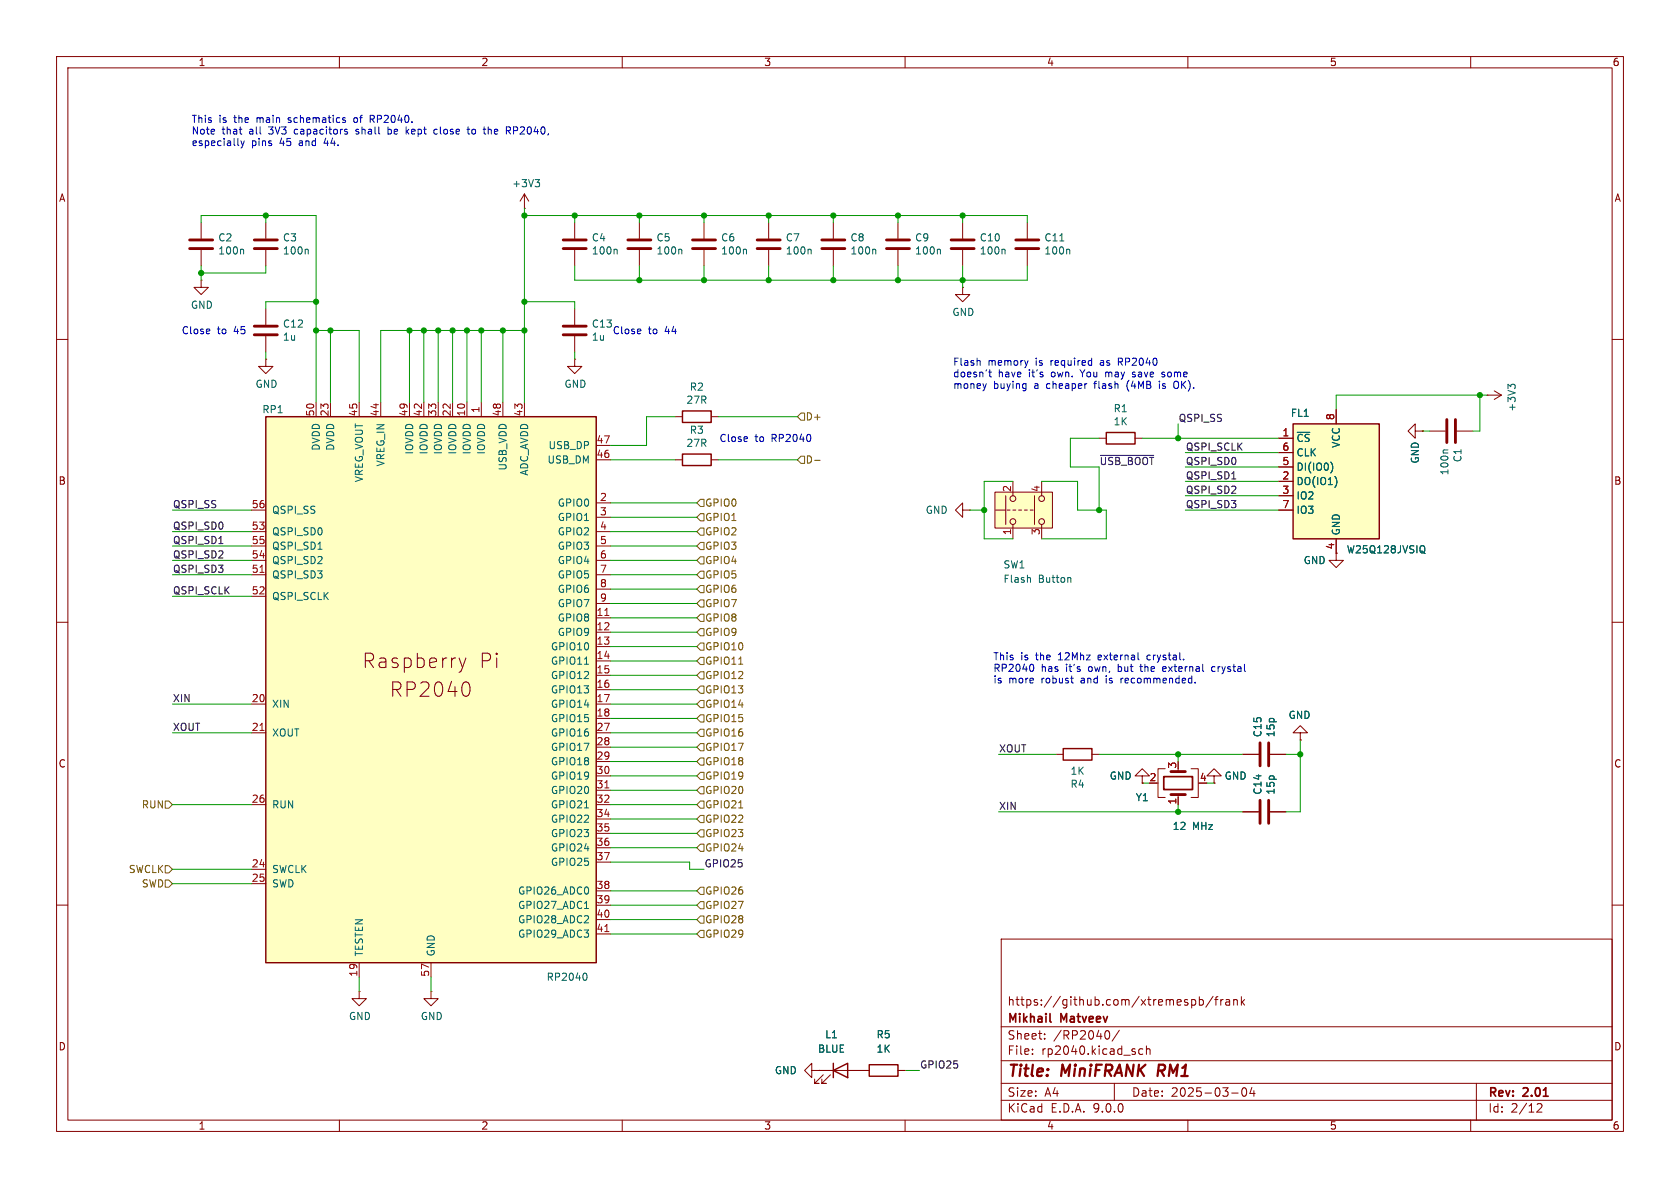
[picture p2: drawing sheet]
<svg xmlns="http://www.w3.org/2000/svg" width="297mm" height="210mm" viewBox="0 0 297 210" stroke-linecap="round" stroke-linejoin="round" font-family="sans-serif">
<g fill="none" stroke="#840000" stroke-width=".18">
<path d="M10 10h277v190h-277zM12 12h273v186h-273zM60 10v2M110 10v2M160 10v2M210 10v2M260 10v2M101.6 54.6v2.8M101.6 59.4v2.8M10 60h2M47 63.5v1.3h1.3l-1.3 1.2-1.3-1.2h1.3M47 63.5h.1"/>
<path d="M252.7 76.2h2.8M257.6 76.2h2.7M285 60h2M119.4 81.3h1.2M125.7 81.3h1.3M10 110h2M285 110h2M10 160h2M177 166h108v32h-108zM210.7 176.8l.4-.1 .3 .3v.4l-.2 .2h-.5M212 176.8l.5-.1 .2 .3v.4l-.1 .2h-.6M212 176.2v1.5"/>
<path d="M214.5 176.1l-1.3 2M214.7 176.7h.6M215.3 176.2l-.3 .2v1.3M215.8 176.7v1M216.2 176.7l-.2 .1-.2 .2M216.7 176.8h.6l.1 .9M217.4 177.1h-.5a.29 .29 0 0 0-.2 .3 .29 .29 0 0 0 .2 .3l.5-.1M218.1 176.8l.2-.1 .4 .1v.9M218.1 176.7v1M219.5 176.2v1.5M219.6 177.1l.4 .6M220 176.7l-.5 .6"/>
<path d="M285 160h2M60 198v2M110 198v2M160 198v2M177 194.5h108M177 191.5h108M177 187.5h108M177 181.5h108M182.5 186.3v.1M182.5 185.5v.1M184.7 183.6v.1M184.7 182.8v.1"/>
<path d="M195.7 182.2a.81 .81 0 0 1 .6 .6 .81 .81 0 0 1-.3 .8l-.3 .1M197 191.5v3M197.9 182.1l-1.3 2M202 185.5l-.4-.1-.3 .3v.4l.2 .2h.5M202.7 185.5l.2-.1 .3 .1 .1 .9M202.7 184.9v1.5M210 198v2M217.7 193.2h1.2M219.7 192.4l.2-.1a.81 .81 0 0 1 .6 .6 .81 .81 0 0 1-.3 .8l-.2 .1a.81 .81 0 0 1-.3-1.4zM221.3 192.2l-.3 1.1h.9M221.7 192.8v1M260 198v2"/>
<path d="M261 191.5v6.5M271.7 195.2l.6-.1 .2 .1 .1 .3-.9 1.1h.9"/>
</g>
<path d="M204.9 188.2l-.3 2" fill="none" stroke="#840000" stroke-width=".4"/>
<path d="M185.6 180.5l.2 .2" fill="none" stroke="#840000" stroke-width=".3"/>
<path d="M120.6 80.3h5.1v2h-5.1z" fill="none" stroke="#840000" stroke-width=".25"/>
<path d="M99.6 57.7h4M99.6 59.2h4M255.8 74.2v4M257.3 74.2v4" fill="none" stroke="#840000" stroke-width=".51"/>
<path d="M256 79.5h-.7l-.2 .2" fill="none" stroke="#006464" stroke-width=".18"/>
<path d="M228.6 74.9h15.2v20.4h-15.2z" fill="#ffffc2"/>
<path d="M120.6 72.6h5.1v2.1h-5.1zM228.6 74.9h15.2v20.4h-15.2z" fill="none" stroke="#840000" stroke-width=".25"/>
<path d="M119.4 73.7h1.2M125.7 73.7h1.3M226.1 77.5h2.5M236.2 72.4v2.5M250.2 76.2v-1.3l-1.3 1.3 1.3 1.3v-1.3h1.3M251.5 76.2h.1M226.1 80h2.5M226.1 82.6h2.5M226.1 85.1h2.5M226.1 87.6h2.5M226.1 90.2h2.5M236.2 95.3v2.5" fill="none" stroke="#840000" stroke-width=".18"/>
<path d="M235.3 81.7a1.49 1.49 0 0 1 0 1.9M236.3 84.8v.8M251.5 97.5l.4 .4M251.6 96.5h.1a.81 .81 0 0 1-.1 1.2" fill="none" stroke="#006464" stroke-width=".18"/>
<path d="M47 73.7h58.4v96.5h-58.4z" fill="#ffffc2"/>
<path d="M47 73.7h58.4v96.5h-58.4zM195.6 76.5h5.1v2h-5.1zM188 132.3h5v2.1h-5zM147.3 189.2l2.6-1.2v2.5zM147.3 188v2.5M153.7 188.2h5v2h-5z" fill="none" stroke="#840000" stroke-width=".25"/>
<g fill="none" stroke="#840000" stroke-width=".18">
<path d="M135.9 39.4v2.8M135.9 44.2v2.8M55.9 71.1v2.6M58.4 71.1v2.6M63.5 71.1v2.6M67.3 71.1v2.6M72.4 71.1v2.6M74.9 71.1v2.6M77.5 71.1v2.6M80 71.1v2.6M82.5 71.1v2.6M85.1 71.1v2.6"/>
<path d="M88.9 71.1v2.6M92.7 71.1v2.6M105.4 78.7h2.5M194.3 77.5h1.3M200.7 77.5h1.2M262.9 69.9h.1M262.9 69.9h2.5M264.2 69.1l1.2 .8M265.4 69.9l-1.2 .7M44.4 90.2h2.6M44.4 94h2.6M44.4 96.5h2.6"/>
<path d="M44.4 99.1h2.6M105.4 94h2.5M105.4 96.5h2.5M105.4 99.1h2.5M105.4 81.3h2.5M105.4 88.9h2.5M105.4 91.4h2.5M44.4 101.6h2.6M44.4 105.4h2.6M81.2 116.3l.6 1.7M81.8 118l-.3 .6M82.4 116.3l-.6 1.7"/>
<path d="M105.4 101.6h2.5M105.4 104.1h2.5M105.4 106.7h2.5M105.4 109.2h2.5M105.4 111.8h2.5M105.4 114.3h2.5M105.4 116.8h2.5M105.4 119.4h2.5M44.4 124.5h2.6M44.4 129.5h2.6M82.7 120.7a1.9 1.9 0 0 1 0 2.3M105.4 124.5h2.5"/>
<path d="M105.4 129.5h2.5M105.4 121.9h2.5M105.4 127h2.5M105.4 132.1h2.5M105.4 134.6h2.5M105.4 137.2h2.5M105.4 139.7h2.5M186.7 133.4h1.3M193 133.4h1.3M201.9 137.2h1.3l-1.3-1.3-1.2 1.3h1.2v1.2M201.9 138.4h.1M204.5 138.4h.2"/>
<path d="M206 135.9h-1.3v5.1h1.3M210.6 135.9h1.2v5.1h-1.2M214.6 137.2h1.3l-1.3-1.3-1.2 1.3h1.2v1.2M214.6 138.4h.1M44.4 142.2h2.6M44.4 153.7h2.6M44.4 156.2h2.6M105.4 142.2h2.5M105.4 144.8h2.5M105.4 147.3h2.5M105.4 149.9h2.5M105.4 152.4h2.5"/>
<path d="M105.4 157.5h2.5M208.3 140.5v1.7M63.5 175.3v1.2h1.3l-1.3 1.3-1.3-1.3h1.3M63.5 175.3h.1M63.5 170.2v2.5M76.2 175.3v1.2h1.3l-1.3 1.3-1.3-1.3h1.3M76.2 175.3h.1M76.2 170.2v2.5M105.4 160h2.5M105.4 162.6h2.5M105.4 165.1h2.5M143.5 189.2v-1.2l-1.3 1.2 1.3 1.3v-1.3h1.3"/>
<path d="M144.8 189.2h.1M144.8 189.2h8.9M145.5 190l-1.5 1.5h.8h-.8v-.7M146.8 190l-1.5 1.5h.7h-.7v-.7M158.7 189.2h1.3"/>
</g>
<path d="M143.2 44.1l.2 .1v.7M267.1 68.4l-.5-.5v.8M267.1 68.2l.2-.3h.3l.3 .3M56.2 97.1h.7M103.3 117.4h.8M103.3 142.8h.8M103.3 160.6h.8M103.5 172a.79 .79 0 0 1 0 1.3" fill="none" stroke="#006464" stroke-width=".18"/>
<path d="M46 101.2h.7M106.9 108.8h.7M46 129.1h.7M106.9 139.3h.7M106.9 164.7h.7" fill="none" stroke="#a90000" stroke-width=".18"/>
<path d="M133.9 42.4h4M133.9 43.9h4M207 136.4h2.5M207 140.5h2.5" fill="none" stroke="#840000" stroke-width=".51"/>
<path d="M205.7 137.3h5.1v2.3h-5.1z" fill="none" stroke="#840000" stroke-width=".3"/>
<path d="M175.9 87h10.2v6.3h-10.2z" fill="#ffffc2"/>
<g fill="none" stroke="#840000" stroke-width=".18">
<path d="M35.6 39.4v2.8M47 39.4v2.8M92.7 36.8h.1M92.7 34.3l-.8 1.3M92.7 34.3l.8 1.3M92.7 34.3v2.5M101.6 39.4v2.8M113 39.4v2.8M124.5 39.4v2.8M147.3 39.4v2.8M158.7 39.4v2.8M170.2 39.4v2.8"/>
<path d="M181.6 39.4v2.8M35.6 49.5v1.3h1.2l-1.2 1.3-1.3-1.3h1.3M35.6 49.5h.1M35.6 44.2v2.8M47 44.2v2.8M47 54.6v2.8M47 59.4v2.8M101.6 44.2v2.8M113 44.2v2.8M124.5 44.2v2.8M147.3 44.2v2.8M158.7 44.2v2.8"/>
<path d="M170.2 50.8v1.3h1.2l-1.2 1.2-1.3-1.2h1.3M170.2 50.8h.1M170.2 44.2v2.8M181.6 44.2v2.8M101.6 63.5v1.3h1.3l-1.3 1.2-1.3-1.2h1.3M101.6 63.5h.1M226.1 77.5h2.5M236.2 72.4v2.5M251.5 76.2h.1M170.2 90.2v-1.3l-1.3 1.3 1.3 1.2v-1.2h1.2M171.4 90.2h.1M175.9 87h10.2v6.3h-10.2z"/>
<path d="M176 90.2h1.8M177.8 87.6v5.1M178.1 90.2h.5M179.1 90.2h.5M179.1 85.1v2.5M179.1 92.7v2.6M180.1 90.2h.5M181.1 90.2h.5M182.1 90.2h.5M182.9 87.6v5.1M184.1 85.1v2.5M184.1 92.7v2.6"/>
<path d="M226.1 90.2h2.5M226.1 80h2.5M226.1 82.6h2.5M226.1 85.1h2.5M226.1 87.6h2.5M236.2 95.3v3.8h1.3l-1.3 1.2-1.3-1.2h1.3M201.9 138.4h.1M214.6 138.4h.1M219.7 133.4h2.8M224.5 133.4h2.8M229.9 129.5h1.2l-1.2-1.2-1.3 1.2h1.3v1.3M229.9 130.8h.1"/>
<path d="M208.3 141v1.2M219.7 143.5h2.8M224.5 143.5h2.8M144.8 189.2h.1M144.8 189.2h2.5M149.9 189.2h3.8M158.7 189.2h1.3"/>
<circle cx="179.1" cy="92.2" r=".51"/>
<circle cx="179.1" cy="88.1" r=".51"/>
<circle cx="184.2" cy="88.1" r=".51"/>
<circle cx="184.2" cy="92.2" r=".51"/>
</g>
<g fill="none" stroke="#006464" stroke-width=".18">
<path d="M94.6 31.7h.8l-.4 .5M95.1 32.2l.3 .3v.3l-.3 .2M42.9 44.1l.2 .1v.7M54.3 44.1l.2 .1v.7M108.9 44.1l.2 .1v.7M120.4 44.1l.1 .1v.7M131.8 44.1l.2 .1v.7M154.6 44.1l.2 .1v.7M166.1 44.1l.2 .1v.7M177.5 44.1l.2 .1v.7M187.4 42.6h.7M188.9 44.1l.2 .1v.7"/>
<path d="M235.3 81.7a1.49 1.49 0 0 1 0 1.9M236.3 84.8v.8M251.5 97.5l.4 .4M251.6 96.5h.1a.81 .81 0 0 1-.1 1.2M182.1 102.2l.1 .7M189.1 102.1l.2 .2v.6"/>
</g>
<g fill="none" stroke="#840000" stroke-width=".51">
<path d="M33.5 42.4h4.1M33.5 43.9h4.1M45 42.4h4M45 43.9h4M45 57.7h4M45 59.2h4M99.6 42.4h4M99.6 43.9h4M111 42.4h4.1M111 43.9h4.1M122.4 42.4h4.1M122.4 43.9h4.1"/>
<path d="M145.3 42.4h4.1M145.3 43.9h4.1M156.7 42.4h4.1M156.7 43.9h4.1M168.1 42.4h4.1M168.1 43.9h4.1M179.6 42.4h4M179.6 43.9h4M222.8 131.3v4.1M224.3 131.3v4.1M222.8 141.5v4M224.3 141.5v4"/>
</g>
<g fill="none" stroke="#725600" stroke-width=".18">
<path d="M141.6 73h.6v1.3h-.6l-.6-.6zM123.8 95.9h.7v1.3h-.7l-.6-.7zM123.8 90.8h.7v1.3h-.7l-.6-.7zM123.8 98.4h.7v1.3h-.7l-.6-.6zM123.8 93.3h.7v1.3h-.7l-.6-.6zM123.8 88.3h.7v1.2h-.7l-.6-.6zM141.6 80.6h.6v1.3h-.6l-.6-.6zM144 81.4h1M123.8 111.1h.7v1.3h-.7l-.6-.6zM123.8 106h.7v1.3h-.7l-.6-.6zM123.8 101h.7v1.2h-.7l-.6-.6zM123.8 103.5h.7v1.3h-.7l-.6-.7z"/>
<path d="M123.8 118.7h.7v1.3h-.7l-.6-.6zM123.8 113.7h.7v1.2h-.7l-.6-.6zM123.8 108.6h.7v1.3h-.7l-.6-.7zM123.8 116.2h.7v1.3h-.7l-.6-.7zM130.6 117.4h.7M123.8 136.5h.7v1.3h-.7l-.6-.6zM123.8 121.3h.7v1.3h-.7l-.6-.7zM123.8 123.8h.7v1.3h-.7l-.6-.6zM123.8 131.4h.7v1.3h-.7l-.6-.6zM123.8 128.9h.7v1.3h-.7l-.6-.7zM123.8 126.4h.7v1.2h-.7l-.6-.6zM123.8 139.1h.7v1.2h-.7l-.6-.6z"/>
<path d="M123.8 134h.7v1.3h-.7l-.6-.7zM29.2 155.6h.6l.7 .6-.7 .6h-.6zM29.2 141.6h.6l.7 .6-.7 .7h-.6zM29.2 153h.6l.7 .7-.7 .6h-.6zM123.8 146.7h.7v1.3h-.7l-.6-.7zM123.8 149.2h.7v1.3h-.7l-.6-.6zM123.8 144.1h.7v1.3h-.7l-.6-.6zM123.8 141.6h.7v1.3h-.7l-.6-.7zM123.8 156.8h.7v1.3h-.7l-.6-.6zM123.8 159.4h.7v1.3h-.7l-.6-.7zM130.6 142.8h.7M123.8 164.5h.7v1.2h-.7l-.6-.6z"/>
<path d="M123.8 161.9h.7v1.3h-.7l-.6-.6z"/>
</g>
<path d="M38.7 96.1h.7M194.5 80.5h9.5M217.8 84.7h.7" fill="none" stroke="#0f0f0f" stroke-width=".18"/>
<g fill="none" stroke="#009600" stroke-width=".18">
<path d="M35.6 39.4v-1.3h20.3v33M47 38.1v1.3M92.7 36.8v34.3M92.7 38.1h88.9v1.3M101.6 38.1v1.3M113 38.1v1.3M124.5 38.1v1.3M135.9 38.1v1.3M147.3 38.1v1.3M158.7 38.1v1.3M170.2 38.1v1.3M35.6 47v2.5"/>
<path d="M47 47v1.3h-11.4M55.9 58.4h7.6v12.7M55.9 53.3h-8.9v1.3M58.4 58.4v12.7M72.4 58.4v12.7M74.9 58.4v12.7M77.5 58.4v12.7M80 58.4v12.7M82.5 58.4v12.7M85.1 58.4v12.7M88.9 58.4v12.7M92.7 58.4h-25.4v12.7"/>
<path d="M92.7 53.3h8.9v1.3M101.6 47v2.5h80v-2.5M113 47v2.5M124.5 47v2.5M135.9 47v2.5M147.3 47v2.5M158.7 47v2.5M170.2 47v3.8M47 62.2v1.3M101.6 62.2v1.3M119.4 73.7h-5.1v5h-6.4M127 73.7h14"/>
<path d="M194.3 77.5h-5.1v5.1h5.1v7.6M201.9 77.5h24.2M208.3 74.9v2.6M251.5 76.2h1.2M261.6 69.9v6.3h-1.3M262.9 69.9h-26.7v2.5M30.5 90.2h13.9M30.5 96.5h13.9M30.5 99.1h13.9M30.5 94h13.9M107.9 88.9h15.3M107.9 96.5h15.3"/>
<path d="M107.9 99.1h15.3M107.9 94h15.3M107.9 81.3h11.5M107.9 91.4h15.3M127 81.3h14M171.4 90.2h2.6M179.1 85.1h-5.1v10.2h5.1M184.1 85.1h6.4v5.1h5.1v5.1h-11.5M209.5 82.6h16.6M209.5 85.1h16.6M209.5 90.2h16.6M209.5 87.6h16.6"/>
<path d="M209.5 80h16.6M30.5 105.4h13.9M30.5 101.6h13.9M107.9 114.3h15.3M107.9 116.8h15.3M107.9 119.4h15.3M107.9 111.8h15.3M107.9 109.2h15.3M107.9 106.7h15.3M107.9 104.1h15.3M107.9 101.6h15.3M30.5 129.5h13.9"/>
<path d="M30.5 124.5h13.9M107.9 139.7h15.3M107.9 132.1h15.3M107.9 137.2h15.3M107.9 134.6h15.3M107.9 127h15.3M107.9 129.5h15.3M107.9 124.5h15.3M107.9 121.9h15.3M176.5 133.4h10.2M194.3 133.4h25.4M201.9 138.4h1.3"/>
<path d="M208.3 133.4v1.2M213.4 138.4h1.2M227.3 133.4h2.6M229.9 130.8v12.7h-2.6M30.5 153.7h13.9M30.5 142.2h13.9M30.5 156.2h13.9M107.9 152.4h14v1.3h2.6M107.9 147.3h15.3M107.9 157.5h15.3M107.9 149.9h15.3M107.9 144.8h15.3"/>
<path d="M107.9 142.2h15.3M176.5 143.5h43.2M208.3 142.2v1.3M63.5 172.7v2.6M76.2 172.7v2.6M107.9 160h15.3M107.9 162.6h15.3M107.9 165.1h15.3M160 189.2h2.6"/>
</g>
<g fill="none" stroke="#0000c2" stroke-width=".18">
<path d="M42.1 25.7h.1M42.6 24.9l.3 .8M42.9 25.7l-.3 .5M43.2 24.9l-.3 .8M60.7 21.2l.3 .1 .1 .2-.2 .2h-.2M60.7 20.8l.3 .1M61.1 23.3h.3l.1 .2-.2 .2h-.3M61.1 22.9h.3M62.7 20.9l-.2 .1 .2 .6M62.9 23.6l.1 .1M63.1 22.9l-.2 .1 .2 .3M65.5 21h.4"/>
<path d="M65.8 21l.4 .7M65.9 20.4h-.4v1.3M68.6 23.6l.4 .1M68.6 22.4v1.3M69 22.9h-.4M71.9 23.2l.4 .5M72.3 22.9l-.5 .4M76.7 23.5l.2 .2 .4-.1M77.3 22.9h-.4l-.2 .2M82.6 22.9h.4M82.7 22.4v1.1l.3 .2M83.7 22.9l-.3 .2v.4l.3 .2"/>
<path d="M86.3 22.4v1.3M86.7 22.9l-.4 .1M89.8 23.1l.4 .6M90.2 22.5v.5M90.8 23.1h.5M91.3 22.4h-.5v1.3M173.2 63.8l.1 .8M174.4 67.8l-.3 .9M175 65.4v1l.3 .2M181.3 67.8l.1 .1M181.4 67.8l-.1 1.2M181.4 68.6l-.1 .1"/>
<path d="M181.7 63.7l-.3 .9M195.5 65.8v.8M195.7 65.8l-.2 .1M197.7 64h.5M198.2 63.3h-.5v1.3M199.3 67.8l-.1 .5 .1 .5M200.2 66.6h.4M200.6 65.8l-.4 .2 .1 .1 .3 .1M205 67.8v.9M205.9 65.8h-.3l-.2 .2 .5 .4M205.9 66.4l-.1 .2h-.4M207.6 68.5l.5 .2"/>
<path d="M207.7 67.5l-.1 .1M182.4 117.4a.79 .79 0 0 1 0 1.3M189.3 119.9h.5M198.2 119.9v.8M198.4 119.9l-.2 .2M201.5 117.8h.5M201.7 117.4v1.2M203 115.8l-.2 .2v.4l.2 .2M205.6 117.9l-.1 .6 .2 .2h.3M206.2 118.1l-.7 .2M214.8 117.9l-.4-.1-.2 .3 .1 .5h.5M189.6 120.7h.2"/>
<path d="M211.3 120.6v.1"/>
</g>
<g fill="#009600" stroke="#009600" stroke-width=".18">
<circle cx="194.3" cy="90.2" r=".46"/>
<circle cx="208.3" cy="77.5" r=".46"/>
<circle cx="261.6" cy="69.9" r=".46"/>
<circle cx="147.3" cy="49.5" r=".46"/>
<circle cx="135.9" cy="38.1" r=".46"/>
<circle cx="147.3" cy="38.1" r=".46"/>
<circle cx="88.9" cy="58.4" r=".46"/>
<circle cx="158.7" cy="49.5" r=".46"/>
<circle cx="170.2" cy="38.1" r=".46"/>
<circle cx="170.2" cy="49.5" r=".46"/>
<circle cx="135.9" cy="49.5" r=".46"/>
<circle cx="158.7" cy="38.1" r=".46"/>
<circle cx="229.9" cy="133.4" r=".46"/>
<circle cx="174" cy="90.2" r=".46"/>
<circle cx="208.3" cy="133.4" r=".46"/>
<circle cx="208.3" cy="143.5" r=".46"/>
<circle cx="72.4" cy="58.4" r=".46"/>
<circle cx="55.9" cy="58.4" r=".46"/>
<circle cx="82.5" cy="58.4" r=".46"/>
<circle cx="80" cy="58.4" r=".46"/>
<circle cx="47" cy="38.1" r=".46"/>
<circle cx="74.9" cy="58.4" r=".46"/>
<circle cx="77.5" cy="58.4" r=".46"/>
<circle cx="55.9" cy="53.3" r=".46"/>
<circle cx="35.6" cy="48.3" r=".46"/>
<circle cx="113" cy="38.1" r=".46"/>
<circle cx="124.5" cy="49.5" r=".46"/>
<circle cx="92.7" cy="53.3" r=".46"/>
<circle cx="92.7" cy="58.4" r=".46"/>
<circle cx="124.5" cy="38.1" r=".46"/>
<circle cx="101.6" cy="38.1" r=".46"/>
<circle cx="92.7" cy="38.1" r=".46"/>
<circle cx="58.4" cy="58.4" r=".46"/>
<circle cx="113" cy="49.5" r=".46"/>
<circle cx="85.1" cy="58.4" r=".46"/>
</g>
<g font-size="3.5" fill="#840000">
<text x="64" y="118.3">Raspberry</text>
<text x="84.6" y="118.3">Pi</text>
<text x="68.8" y="123.4">RP2040</text>
</g>
<g font-size="2.8" fill="#840000">
<text x="178" y="190.9">Title:</text>
<text x="187.7" y="190.9">MiniFRANK</text>
<text x="205.5" y="190.9">RM1</text>
</g>
<g font-size="2.1" fill="#840000">
<text x="178" y="178">https://github.com/xtremespb/frank</text>
<text x="178" y="184">Sheet:</text>
<text x="178" y="181.2">Mikhail</text>
<text x="186.2" y="184">/RP2040/</text>
<text x="187.6" y="181.2">Matveev</text>
<text x="178" y="186.7">File:</text>
<text x="184.1" y="186.7">rp2040.kicad_sch</text>
<text x="178" y="196.9">KiCad</text>
<text x="178" y="194.1">Size:</text>
<text x="184.7" y="194.1">A4</text>
<text x="185.7" y="196.9">E.D.A.</text>
<text x="193.3" y="196.9">9.0.0</text>
<text x="200" y="194.1">Date:</text>
<text x="207" y="194.1">2025-03-04</text>
<text x="263" y="194.3">Rev:</text>
<text x="263" y="196.9">Id:</text>
<text x="267.1" y="196.9">2/12</text>
<text x="269.4" y="194.3">2.01</text>
</g>
<g font-size="1.8" fill="#840000">
<text x="35" y="11.9">1</text>
<text x="85" y="11.9">2</text>
<text x="135" y="11.9">3</text>
<text x="185" y="11.9">4</text>
<text x="235" y="11.9">5</text>
<text x="285" y="11.9">6</text>
<text x="10.3" y="35.9">A</text>
<text x="285.3" y="35.9">A</text>
<text x="10.3" y="85.9">B</text>
<text x="285.3" y="85.9">B</text>
<text x="10.3" y="135.9">C</text>
<text x="285.3" y="135.9">C</text>
<text x="10.3" y="185.9">D</text>
<text x="285.3" y="185.9">D</text>
<text x="35" y="199.9">1</text>
<text x="85" y="199.9">2</text>
<text x="135" y="199.9">3</text>
<text x="185" y="199.9">4</text>
<text x="235" y="199.9">5</text>
<text x="285" y="199.9">6</text>
</g>
<g font-size="1.8" fill="#0000c2">
<text x="33.8" y="21.9">This</text>
<text x="33.8" y="24">Note</text>
<text x="38.7" y="21.9">is</text>
<text x="39.2" y="24">that</text>
<text x="41.5" y="21.9">the</text>
<text x="44.2" y="24">all</text>
<text x="45.6" y="21.9">main</text>
<text x="47.8" y="24">3V3</text>
<text x="51.4" y="21.9">schematics</text>
<text x="52.5" y="24">capacitors</text>
<text x="63.2" y="21.9">of</text>
<text x="63.6" y="24">shall</text>
<text x="66.3" y="21.9">RP2040.</text>
<text x="69.4" y="24">be</text>
<text x="72.8" y="24">kept</text>
<text x="78" y="24">close</text>
<text x="84.2" y="24">to</text>
<text x="87.2" y="24">the</text>
<text x="91.4" y="24">RP2040,</text>
<text x="33.8" y="26">especially</text>
<text x="44.4" y="26">pins</text>
<text x="49.5" y="26">45</text>
<text x="53.1" y="26">and</text>
<text x="57.8" y="26">44.</text>
<text x="32" y="59.3">Close</text>
<text x="38.4" y="59.3">to</text>
<text x="41.4" y="59.3">45</text>
<text x="108.2" y="59.3">Close</text>
<text x="114.6" y="59.3">to</text>
<text x="117.6" y="59.3">44</text>
<text x="168.4" y="64.9">Flash</text>
<text x="174.7" y="64.9">memory</text>
<text x="183.2" y="64.9">is</text>
<text x="186" y="64.9">required</text>
<text x="195" y="64.9">as</text>
<text x="198.3" y="64.9">RP2040</text>
<text x="168.4" y="66.9">doesn't</text>
<text x="168.4" y="69">money</text>
<text x="175.6" y="69">buying</text>
<text x="176.5" y="66.9">have</text>
<text x="182" y="66.9">it's</text>
<text x="183" y="69">a</text>
<text x="185.3" y="69">cheaper</text>
<text x="186.1" y="66.9">own.</text>
<text x="191.5" y="66.9">You</text>
<text x="193.9" y="69">flash</text>
<text x="196.1" y="66.9">may</text>
<text x="199.8" y="69">(4MB</text>
<text x="201.1" y="66.9">save</text>
<text x="205.8" y="69">is</text>
<text x="206.5" y="66.9">some</text>
<text x="208.6" y="69">OK).</text>
<text x="127.1" y="78.3">Close</text>
<text x="133.5" y="78.3">to</text>
<text x="136.5" y="78.3">RP2040</text>
<text x="175.5" y="116.9">This</text>
<text x="175.5" y="119">RP2040</text>
<text x="180.4" y="116.9">is</text>
<text x="183.2" y="116.9">the</text>
<text x="184.1" y="119">has</text>
<text x="187.4" y="116.9">12Mhz</text>
<text x="188.6" y="119">it's</text>
<text x="192.7" y="119">own,</text>
<text x="194.6" y="116.9">external</text>
<text x="198.1" y="119">but</text>
<text x="202.3" y="119">the</text>
<text x="203.4" y="116.9">crystal.</text>
<text x="206.4" y="119">external</text>
<text x="215.3" y="119">crystal</text>
<text x="175.5" y="121">is</text>
<text x="178.3" y="121">more</text>
<text x="184.2" y="121">robust</text>
<text x="191.4" y="121">and</text>
<text x="196" y="121">is</text>
<text x="198.8" y="121">recommended.</text>
</g>
<g font-size="1.8" fill="#006464">
<text x="90.4" y="33.3">+3V3</text>
<text x="38.5" y="42.9">C2</text>
<text x="38.5" y="45.2">100n</text>
<text x="49.9" y="42.9">C3</text>
<text x="49.9" y="45.2">100n</text>
<text x="104.5" y="42.9">C4</text>
<text x="104.5" y="45.2">100n</text>
<text x="116" y="42.9">C5</text>
<text x="116" y="45.2">100n</text>
<text x="127.4" y="42.9">C6</text>
<text x="127.4" y="45.2">100n</text>
<text x="138.8" y="42.9">C7</text>
<text x="138.8" y="45.2">100n</text>
<text x="150.3" y="42.9">C8</text>
<text x="150.3" y="45.2">100n</text>
<text x="161.7" y="42.9">C9</text>
<text x="161.7" y="45.2">100n</text>
<text x="173.1" y="45.2">100n</text>
<text x="173.1" y="42.9">C10</text>
<text x="184.5" y="45.2">100n</text>
<text x="184.5" y="42.9">C11</text>
<text x="33.7" y="54.8">GND</text>
<text x="49.9" y="58.1">C12</text>
<text x="104.5" y="58.1">C13</text>
<text x="168.3" y="56.1">GND</text>
<text x="49.9" y="60.4">1u</text>
<text x="104.5" y="60.4">1u</text>
<text x="45.1" y="68.8">GND</text>
<text x="99.7" y="68.8">GND</text>
<text x="121.2" y="71.6">27R</text>
<text x="121.8" y="69.3">R2</text>
<text x="46.3" y="73.3">RP1</text>
<text x="121.8" y="76.9">R3</text>
<text x="196.8" y="73.1">R1</text>
<text x="196.8" y="75.4">1K</text>
<text x="228.1" y="73.9">FL1</text>
<text x="268.1" y="72.9" transform="rotate(-90 268.1 72.9)">+3V3</text>
<text x="56.7" y="79.8" transform="rotate(-90 56.7 79.8)">DVDD</text>
<text x="59.3" y="79.8" transform="rotate(-90 59.3 79.8)">DVDD</text>
<text x="68.2" y="82.6" transform="rotate(-90 68.2 82.6)">VREG_IN</text>
<text x="73.3" y="80.4" transform="rotate(-90 73.3 80.4)">IOVDD</text>
<text x="75.8" y="80.4" transform="rotate(-90 75.8 80.4)">IOVDD</text>
<text x="78.3" y="80.4" transform="rotate(-90 78.3 80.4)">IOVDD</text>
<text x="80.9" y="80.4" transform="rotate(-90 80.9 80.4)">IOVDD</text>
<text x="83.4" y="80.4" transform="rotate(-90 83.4 80.4)">IOVDD</text>
<text x="86" y="80.4" transform="rotate(-90 86 80.4)">IOVDD</text>
<text x="89.8" y="83.3" transform="rotate(-90 89.8 83.3)">USB_VDD</text>
<text x="96.7" y="82.1">USB_DM</text>
<text x="96.9" y="79.6">USB_DP</text>
<text x="121.2" y="79.2">27R</text>
<text x="229.1" y="78.3">~{CS}</text>
<text x="229.1" y="80.9">CLK</text>
<text x="229.1" y="83.4">DI(IO0)</text>
<text x="237.1" y="79.3" transform="rotate(-90 237.1 79.3)">VCC</text>
<text x="251.1" y="82" transform="rotate(-90 251.1 82)">GND</text>
<text x="258.6" y="81.8" transform="rotate(-90 258.6 81.8)">C1</text>
<text x="64.4" y="85.3" transform="rotate(-90 64.4 85.3)">VREG_VOUT</text>
<text x="93.6" y="84.2" transform="rotate(-90 93.6 84.2)">ADC_AVDD</text>
<text x="98.5" y="89.8">GPIO0</text>
<text x="229.1" y="86">DO(IO1)</text>
<text x="229.1" y="88.5">IO2</text>
<text x="256.3" y="84.1" transform="rotate(-90 256.3 84.1)">100n</text>
<text x="48" y="91">QSPI_SS</text>
<text x="48" y="94.8">QSPI_SD0</text>
<text x="98.5" y="92.3">GPIO1</text>
<text x="98.5" y="94.8">GPIO2</text>
<text x="163.6" y="91">GND</text>
<text x="229.1" y="91">IO3</text>
<text x="237.1" y="94.7" transform="rotate(-90 237.1 94.7)">GND</text>
<text x="48" y="97.4">QSPI_SD1</text>
<text x="48" y="99.9">QSPI_SD2</text>
<text x="98.5" y="97.4">GPIO3</text>
<text x="98.5" y="99.9">GPIO4</text>
<text x="177.3" y="100.7">SW1</text>
<text x="230.4" y="99.9">GND</text>
<text x="238" y="98">W25Q128JVSIQ</text>
<text x="48" y="102.5">QSPI_SD3</text>
<text x="48" y="106.3">QSPI_SCLK</text>
<text x="98.5" y="102.5">GPIO5</text>
<text x="98.5" y="105">GPIO6</text>
<text x="98.5" y="107.5">GPIO7</text>
<text x="177.3" y="103.2">Flash</text>
<text x="183.6" y="103.2">Button</text>
<text x="98.5" y="110.1">GPIO8</text>
<text x="98.5" y="112.6">GPIO9</text>
<text x="97.3" y="115.2">GPIO10</text>
<text x="97.3" y="117.7">GPIO11</text>
<text x="48" y="125.3">XIN</text>
<text x="97.3" y="120.2">GPIO12</text>
<text x="97.3" y="122.8">GPIO13</text>
<text x="97.3" y="125.3">GPIO14</text>
<text x="48" y="130.4">XOUT</text>
<text x="97.3" y="127.9">GPIO15</text>
<text x="97.3" y="130.4">GPIO16</text>
<text x="223.2" y="130.4" transform="rotate(-90 223.2 130.4)">C15</text>
<text x="225.5" y="130.4" transform="rotate(-90 225.5 130.4)">15p</text>
<text x="227.7" y="127.3">GND</text>
<text x="97.3" y="132.9">GPIO17</text>
<text x="97.3" y="135.5">GPIO18</text>
<text x="189.2" y="137.2">1K</text>
<text x="48" y="143.1">RUN</text>
<text x="97.3" y="138">GPIO19</text>
<text x="97.3" y="140.6">GPIO20</text>
<text x="97.3" y="143.1">GPIO21</text>
<text x="189.2" y="139.5">R4</text>
<text x="196.1" y="138">GND</text>
<text x="200.7" y="141.8">Y1</text>
<text x="216.4" y="138">GND</text>
<text x="223.2" y="140.6" transform="rotate(-90 223.2 140.6)">C14</text>
<text x="225.5" y="140.6" transform="rotate(-90 225.5 140.6)">15p</text>
<text x="97.3" y="145.6">GPIO22</text>
<text x="97.3" y="148.2">GPIO23</text>
<text x="207.2" y="146.9">12</text>
<text x="210.8" y="146.9">MHz</text>
<text x="48" y="154.5">SWCLK</text>
<text x="97.3" y="150.7">GPIO24</text>
<text x="97.3" y="153.3">GPIO25</text>
<text x="48" y="157.1">SWD</text>
<text x="91.5" y="158.3">GPIO26_ADC0</text>
<text x="91.5" y="160.9">GPIO27_ADC1</text>
<text x="91.5" y="163.4">GPIO28_ADC2</text>
<text x="91.5" y="166">GPIO29_ADC3</text>
<text x="64.4" y="169.2" transform="rotate(-90 64.4 169.2)">TESTEN</text>
<text x="77.1" y="169.2" transform="rotate(-90 77.1 169.2)">GND</text>
<text x="96.5" y="173.6">RP2040</text>
<text x="61.6" y="180.5">GND</text>
<text x="74.3" y="180.5">GND</text>
<text x="145.8" y="183.7">L1</text>
<text x="154.9" y="183.7">R5</text>
<text x="136.9" y="190.1">GND</text>
<text x="144.5" y="186.3">BLUE</text>
<text x="154.9" y="186.3">1K</text>
</g>
<g font-size="1.8" fill="#a90000">
<text x="55.6" y="73.7" transform="rotate(-90 55.6 73.7)">50</text>
<text x="58.2" y="73.7" transform="rotate(-90 58.2 73.7)">23</text>
<text x="63.2" y="73.7" transform="rotate(-90 63.2 73.7)">45</text>
<text x="67.1" y="73.7" transform="rotate(-90 67.1 73.7)">44</text>
<text x="72.1" y="73.7" transform="rotate(-90 72.1 73.7)">49</text>
<text x="74.7" y="73.7" transform="rotate(-90 74.7 73.7)">42</text>
<text x="77.2" y="73.7" transform="rotate(-90 77.2 73.7)">33</text>
<text x="79.8" y="73.7" transform="rotate(-90 79.8 73.7)">22</text>
<text x="82.3" y="73.7" transform="rotate(-90 82.3 73.7)">10</text>
<text x="84.8" y="73.1" transform="rotate(-90 84.8 73.1)">1</text>
<text x="88.6" y="73.7" transform="rotate(-90 88.6 73.7)">48</text>
<text x="92.5" y="73.7" transform="rotate(-90 92.5 73.7)">43</text>
<text x="226.6" y="77.2">1</text>
<text x="236" y="74.4" transform="rotate(-90 236 74.4)">8</text>
<text x="105.4" y="78.5">47</text>
<text x="105.4" y="81">46</text>
<text x="226.6" y="79.8">6</text>
<text x="226.6" y="82.3">5</text>
<text x="44.4" y="89.9">56</text>
<text x="106" y="88.6">2</text>
<text x="178.8" y="87.1" transform="rotate(-90 178.8 87.1)">2</text>
<text x="183.9" y="87.1" transform="rotate(-90 183.9 87.1)">4</text>
<text x="226.6" y="84.8">2</text>
<text x="226.6" y="87.4">3</text>
<text x="226.6" y="89.9">7</text>
<text x="44.4" y="93.7">53</text>
<text x="106" y="91.2">3</text>
<text x="106" y="93.7">4</text>
<text x="178.8" y="94.7" transform="rotate(-90 178.8 94.7)">1</text>
<text x="183.9" y="94.7" transform="rotate(-90 183.9 94.7)">3</text>
<text x="44.4" y="96.3">55</text>
<text x="44.4" y="98.8">54</text>
<text x="44.4" y="101.3">51</text>
<text x="106" y="96.3">5</text>
<text x="106" y="98.8">6</text>
<text x="106" y="101.3">7</text>
<text x="236" y="97.2" transform="rotate(-90 236 97.2)">4</text>
<text x="44.4" y="105.2">52</text>
<text x="106" y="103.9">8</text>
<text x="106" y="106.4">9</text>
<text x="105.4" y="109">11</text>
<text x="105.4" y="111.5">12</text>
<text x="105.4" y="114">13</text>
<text x="105.4" y="116.6">14</text>
<text x="105.4" y="119.1">15</text>
<text x="44.4" y="124.2">20</text>
<text x="105.4" y="121.7">16</text>
<text x="105.4" y="124.2">17</text>
<text x="44.4" y="129.3">21</text>
<text x="105.4" y="126.7">18</text>
<text x="105.4" y="129.3">27</text>
<text x="105.4" y="131.8">28</text>
<text x="105.4" y="134.4">29</text>
<text x="105.4" y="136.9">30</text>
<text x="208" y="136" transform="rotate(-90 208 136)">3</text>
<text x="44.4" y="142">26</text>
<text x="105.4" y="139.4">31</text>
<text x="105.4" y="142">32</text>
<text x="203.1" y="138.2">2</text>
<text x="208" y="142.3" transform="rotate(-90 208 142.3)">1</text>
<text x="212" y="138.2">4</text>
<text x="105.4" y="144.5">34</text>
<text x="105.4" y="147.1">35</text>
<text x="105.4" y="149.6">36</text>
<text x="44.4" y="153.4">24</text>
<text x="44.4" y="156">25</text>
<text x="105.4" y="152.1">37</text>
<text x="105.4" y="157.2">38</text>
<text x="105.4" y="159.8">39</text>
<text x="105.4" y="162.3">40</text>
<text x="105.4" y="164.8">41</text>
<text x="63.2" y="172.8" transform="rotate(-90 63.2 172.8)">19</text>
<text x="75.9" y="172.8" transform="rotate(-90 75.9 172.8)">57</text>
</g>
<g font-size="1.8" fill="#725600">
<text x="142.3" y="74.5">D+</text>
<text x="142.3" y="82.1">D-</text>
<text x="124.6" y="89.8">GPIO0</text>
<text x="124.6" y="92.3">GPIO1</text>
<text x="124.6" y="94.8">GPIO2</text>
<text x="124.6" y="97.4">GPIO3</text>
<text x="124.6" y="99.9">GPIO4</text>
<text x="124.6" y="107.5">GPIO7</text>
<text x="124.6" y="102.5">GPIO5</text>
<text x="124.6" y="105">GPIO6</text>
<text x="124.6" y="112.6">GPIO9</text>
<text x="124.6" y="110.1">GPIO8</text>
<text x="124.6" y="115.2">GPIO10</text>
<text x="124.6" y="117.7">GPIO11</text>
<text x="124.6" y="120.2">GPIO12</text>
<text x="124.6" y="122.8">GPIO13</text>
<text x="124.6" y="125.3">GPIO14</text>
<text x="124.6" y="130.4">GPIO16</text>
<text x="124.6" y="127.9">GPIO15</text>
<text x="124.6" y="132.9">GPIO17</text>
<text x="124.6" y="135.5">GPIO18</text>
<text x="25" y="143.1">RUN</text>
<text x="124.6" y="138">GPIO19</text>
<text x="124.6" y="140.6">GPIO20</text>
<text x="124.6" y="143.1">GPIO21</text>
<text x="124.6" y="148.2">GPIO23</text>
<text x="124.6" y="145.6">GPIO22</text>
<text x="22.7" y="154.5">SWCLK</text>
<text x="124.6" y="150.7">GPIO24</text>
<text x="25" y="157.1">SWD</text>
<text x="124.6" y="158.3">GPIO26</text>
<text x="124.6" y="160.9">GPIO27</text>
<text x="124.6" y="166">GPIO29</text>
<text x="124.6" y="163.4">GPIO28</text>
</g>
<g font-size="1.8" fill="#0f0f0f">
<text x="208.3" y="74.7">QSPI_SS</text>
<text x="194.3" y="82.3">~{USB_BOOT}</text>
<text x="209.5" y="82.3">QSPI_SD0</text>
<text x="209.5" y="79.7">QSPI_SCLK</text>
<text x="30.5" y="89.9">QSPI_SS</text>
<text x="209.5" y="84.8">QSPI_SD1</text>
<text x="209.5" y="87.4">QSPI_SD2</text>
<text x="209.5" y="89.9">QSPI_SD3</text>
<text x="30.5" y="93.7">QSPI_SD0</text>
<text x="30.5" y="96.3">QSPI_SD1</text>
<text x="30.5" y="98.8">QSPI_SD2</text>
<text x="30.5" y="101.3">QSPI_SD3</text>
<text x="30.5" y="105.1">QSPI_SCLK</text>
<text x="30.5" y="124.2">XIN</text>
<text x="30.5" y="129.3">XOUT</text>
<text x="176.5" y="133.1">XOUT</text>
<text x="176.5" y="143.2">XIN</text>
<text x="124.5" y="153.4">GPIO25</text>
<text x="162.6" y="189">GPIO25</text>
</g>
</svg>
